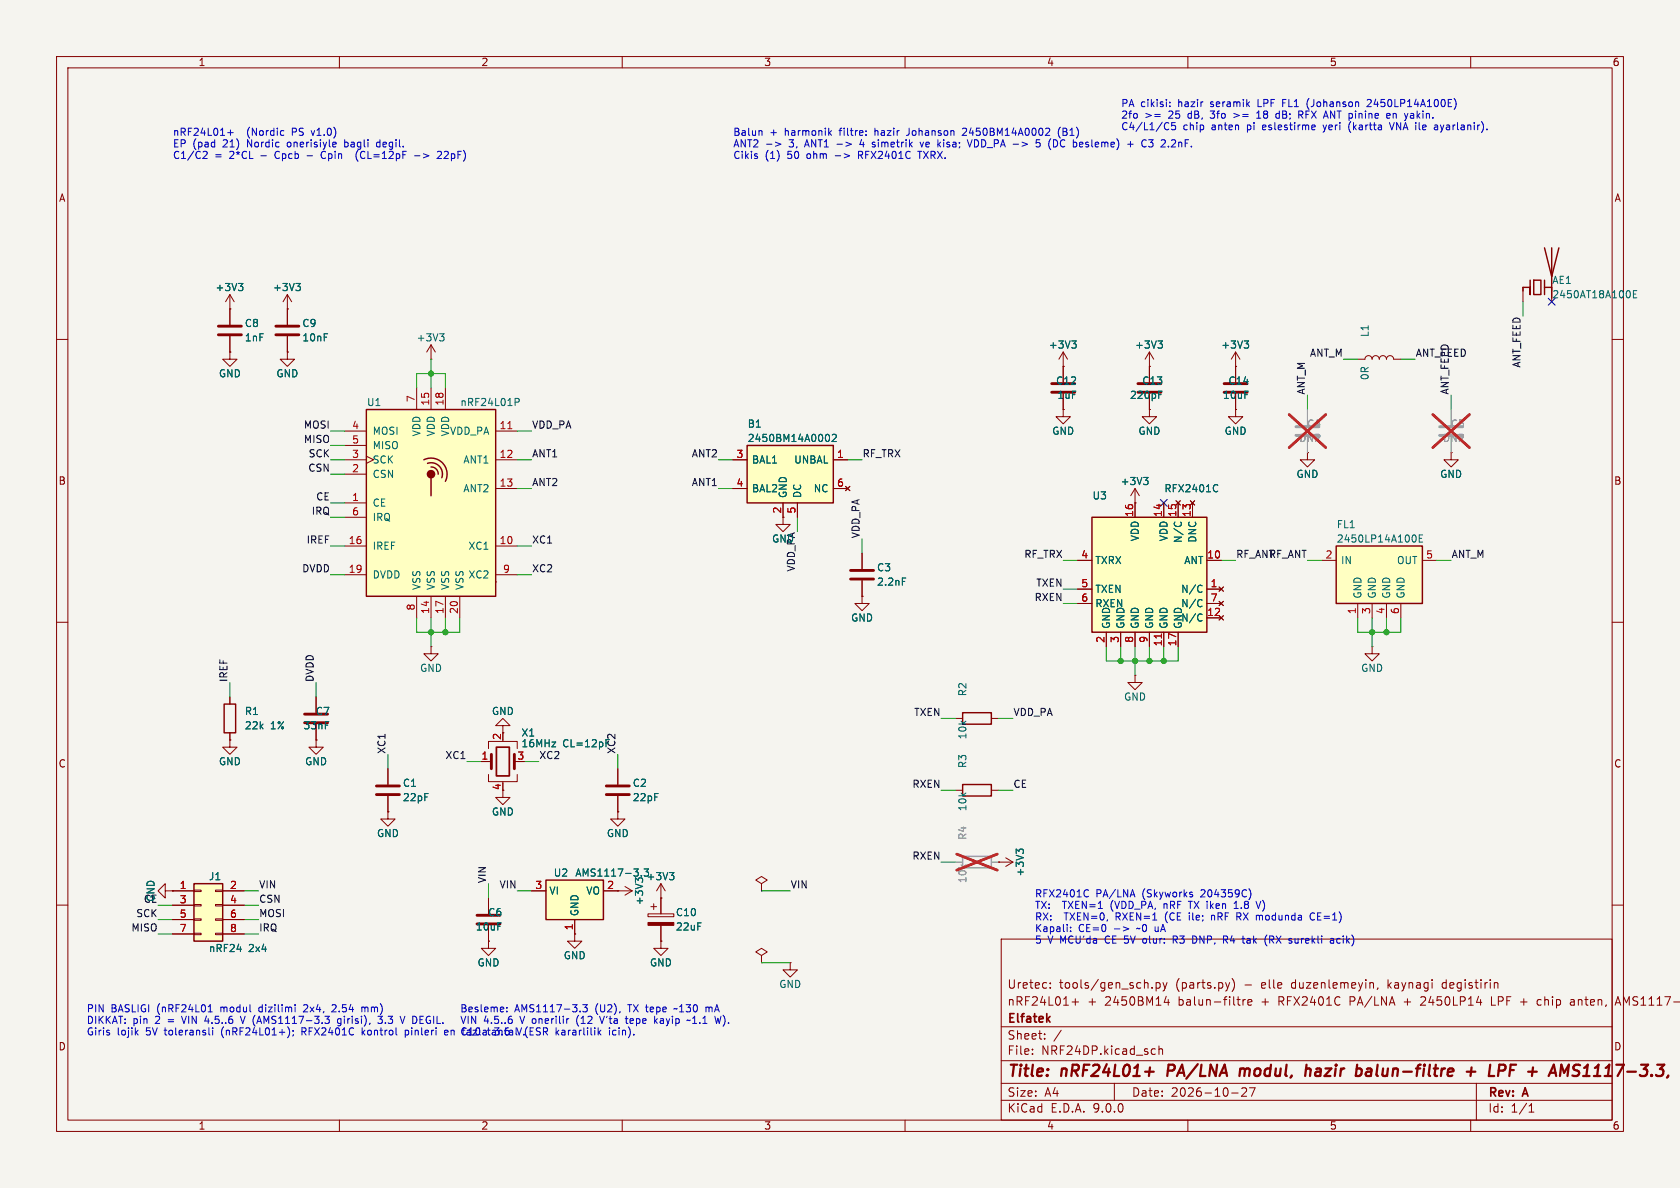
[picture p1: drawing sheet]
<svg xmlns="http://www.w3.org/2000/svg" width="297mm" height="210mm" viewBox="0 0 297 210" stroke-linecap="round" stroke-linejoin="round" font-family="sans-serif">
<path d="M0 0h297v210h-297z" fill="#f5f4ef" stroke="#f5f4ef" stroke-width=".18"/>
<g fill="none" stroke="#840000" stroke-width=".18">
<path d="M10 10h277v190h-277zM12 12h273v186h-273zM60 10v2M110 10v2M160 10v2M210 10v2M260 10v2M10 60h2M285 60h2M10 110h2M285 110h2M40.6 130.8v1.3h1.3l-1.3 1.3-1.2-1.3h1.2"/>
<path d="M40.6 130.8h.1M55.9 123.2v2.8M55.9 128v2.8M88.9 128.3h1.3l-1.3-1.3-1.3 1.3h1.3v1.2M109.2 135.9v2.8M109.2 143.5v1.3h1.3l-1.3 1.3-1.3-1.3h1.3M109.2 143.5h.1M109.2 140.7v2.8M10 160h2M177 166h108v32h-108zM185.7 174.6v.1M185.7 173.8v.1"/>
<path d="M189.5 177.1h1.2M190.1 176.6v1.1M203.7 174.6v.1M204.4 173.7v1.5M204.4 173.8l.4-.1 .3 .3v.4l-.1 .2h-.6M205.6 173.7l.4 1M206 174.7l-.2 .4-.2 .1M206.2 176.1l-.4 1.1h.9M206.3 173.7l-.3 1M206.5 176.7v1M217.4 173.7l-.4 1M217.8 173a1.72 1.72 0 0 1 0 2.3"/>
<path d="M218.7 176.7h.5M218.9 176.2v1.3l.3 .2M219.7 176.7v1M220.2 176.7l-.3 .1-.2 .2M220.6 177.2l.7-.1-.1-.3-.4-.1-.2 .2 .1 .7h.5M242.6 173.7l.2 .2v.8M243.6 174.6l-.1 .3M251.4 176.2l-.2 .1M252 176.8l-.9 .9h.9M255 173.8v.8M263.7 176.2v1.5h.7M264.6 173.7l.2 .2v.8"/>
<path d="M268.8 177.1h1.2M271.7 177.4l.3 .3 .5-.1M272.5 176.8l-.5-.1-.3 .3M277.7 176.8h.5l.1 .9M278.3 177.1h-.5a.29 .29 0 0 0-.2 .3 .29 .29 0 0 0 .2 .3l.5-.1M285 160h2M285.5 177.7l.5-1.5 .5 1.5M285.7 177.3h.7M60 198v2M110 198v2M160 198v2M177 194.5h108"/>
<path d="M177 191.5h108M177 187.5h108M177 181.5h108M182.5 186.3v.1M182.5 185.5v.1M184.7 183.6v.1M184.7 182.8v.1M187.6 182.1l-1.3 2M197 191.5v3M203.8 185.4l.4 .1M204.2 186.3l-.4 .1M204.9 185.5l.2-.1 .4 .1v.9"/>
<path d="M204.9 184.9v1.5M210 198v2M217.7 193.2h1.2M219.5 192.4l.6-.1 .2 .1 .1 .3-.9 1.1h.9M221.9 192.3l-.7 1.5M260 198v2M261 191.5v6.5M270.3 196.6h.9M270.3 195.5l.4-.4v1.5"/>
</g>
<g fill="none" stroke="#840000" stroke-width=".4">
<path d="M202.4 189.4h1.6M206.6 188.2l-.3 2M219.3 188.9l-.2 1.3M220 189a.57 .57 0 0 0-.7 .1M220.1 189.2l-.1 1M230.9 189.1a.49 .49 0 0 1 .8 .1l-.1 1M231 188.2l-.3 2M242.2 188.9l-.6 .1M242.3 189.4h-.5a.4 .4 0 0 0-.4 .4 .4 .4 0 0 0 .3 .4h.5M259.3 189.4h1.5M260.2 188.7l-.2 1.5M263.5 188.2l-.3 2"/>
<path d="M265.9 189.2a.52 .52 0 0 0 .3-.5 .52 .52 0 0 0-.4-.5h-.7l-.3 2M267 189.2h.6M268 188.2h-.9l-.3 2M273.8 190.2l.9-2 .4 2M274 189.6h1M275.8 190.2l.2-2 .5 1.4 .9-1.4-.3 2M278.3 189.1l.5 .2a.49 .49 0 0 1 .4 .5 .49 .49 0 0 1-.5 .4h-.4M279.3 188.3a.85 .85 0 0 0-1 .1l-.1 .2"/>
</g>
<path d="M185.6 179.7l-.5 .6M185.2 180.1l.4 .6" fill="none" stroke="#840000" stroke-width=".3"/>
<path d="M53.8 127.8h4.1M53.8 126.2h4.1M107.2 138.9h4.1M107.2 140.5h4.1" fill="none" stroke="#840000" stroke-width=".51"/>
<path d="M64.8 72.4h22.8v33h-22.8z" fill="#ffffc2"/>
<path d="M64.8 72.4h22.8v33h-22.8zM74.9 81.3a2.84 2.84 0 0 1 3.3 .5 2.84 2.84 0 0 1 .5 3.3M75.6 81.9a1.99 1.99 0 0 1 2 .5 1.99 1.99 0 0 1 .5 2.1M76.2 82.6a1.23 1.23 0 0 1 1.3 1.2M76.2 84.5v3.1M39.6 124.5h2.1v5h-2.1z" fill="none" stroke="#840000" stroke-width=".25"/>
<circle cx="76.2" cy="83.8" r=".63" fill="#840000" stroke="#840000" stroke-width=".25"/>
<g fill="none" stroke="#840000" stroke-width=".18">
<path d="M40.6 54.6h.1M40.6 52.1v5.3M40.6 59.4v2.8M40.6 52.1l-.7 1.2M40.6 52.1l.8 1.2M50.8 54.6h.1M50.8 52.1v5.3M50.8 59.4v2.8M50.8 52.1l-.8 1.2M50.8 52.1l.8 1.2M40.6 62.2v1.3h1.3l-1.3 1.3-1.2-1.3h1.2M40.6 62.2h.1"/>
<path d="M50.8 62.2v1.3h1.3l-1.3 1.3-1.3-1.3h1.3M50.8 62.2h.1M61 76.2h3.8M61 78.7h3.8M73.7 68.6v3.8M76.2 63.5h.1M76.2 61v2.5M76.2 68.6v3.8M76.2 61l-.8 1.2M76.2 61l.8 1.2M78.7 68.6v3.8M87.6 76.2h3.8"/>
<path d="M61 81.3h3.8M61 83.8h3.8M61 88.9h3.8M61 91.4h3.8M61 96.5h3.8M64.8 80.6l1.2 .7-1.2 .6M87.6 81.3h3.8M87.6 96.5h3.8M87.6 86.4h3.8M61 101.6h3.8M73.7 105.4v3.8M76.2 114.3v1.3h1.3l-1.3 1.2-1.3-1.2h1.3"/>
<path d="M76.2 114.3h.1M76.2 105.4v3.8M78.7 105.4v3.8M81.3 105.4v3.8M87.6 102.9h.1M87.6 101.6h3.8M40.6 123.2v1.3M40.6 129.5v1.3M55.9 130.8v1.3h1.2l-1.2 1.3-1.3-1.3h1.3M55.9 130.8h.1M68.6 135.9v2.8M88.9 139.7v1.3h1.3l-1.3 1.2-1.3-1.2h1.3"/>
<path d="M29.2 157.5v-1.3l-1.3 1.3 1.3 1.3v-1.3h1.3M30.5 157.5h.1M68.6 143.5v1.3h1.2l-1.2 1.3-1.3-1.3h1.3M68.6 143.5h.1M68.6 140.7v2.8M86.4 158.8v2.7M134.6 156.2l1-.6-1-.7-1 .7 1 .6v1.3M134.6 157.5h.1M86.4 166.4v1.2h1.2l-1.2 1.3-1.3-1.3h1.3M86.4 166.4h.1M86.4 163.6v2.8M134.6 168.9l1-.6-1-.7-1 .7 1 .6v1.3"/>
<path d="M134.6 170.2h.1M139.7 170.2v1.3h1.3l-1.3 1.2-1.3-1.2h1.3M139.7 170.2h.1"/>
</g>
<path d="M89.8 75.8h.7" fill="none" stroke="#a90000" stroke-width=".18"/>
<path d="M42.2 50.1h.7l-.4 .5M42.7 50.6l.2 .2v.3l-.2 .3M52.3 50.1h.8l-.4 .5M52.9 50.6l.2 .2v.3l-.2 .3M77.7 59h.8l-.4 .5M78.3 59.5l.2 .2v.3l-.2 .3M91.1 70.4h.5l.2 .3-.1 .3-.6 .1" fill="none" stroke="#006464" stroke-width=".18"/>
<path d="M38.6 57.7h4.1M38.6 59.2h4.1M48.8 57.7h4M48.8 59.2h4M66.5 138.9h4.1M66.5 140.5h4.1M84.3 163.3h4.1M84.3 161.8h4.1" fill="none" stroke="#840000" stroke-width=".51"/>
<path d="M34.3 156.2h5.1v10.2h-5.1z" fill="#ffffc2"/>
<path d="M34.3 156.2h5.1v10.2h-5.1z" fill="none" stroke="#840000" stroke-width=".25"/>
<g fill="none" stroke="#840000" stroke-width=".18">
<path d="M85.1 134.6h1.8M86.4 132.3v-1.2h5v1.2M86.4 136.9v1.3h5v-1.3M88.9 138.2v.2M30.5 157.5h3.8M34.3 157.4h1.3v.2h-1.3zM34.3 159.9h1.3v.2h-1.3zM38.1 157.4h1.3v.2h-1.3zM38.1 159.9h1.3v.2h-1.3zM39.4 157.5h3.8M115.6 159.8v1M116.8 158.8v2.7"/>
<path d="M30.5 160h3.8M30.5 162.6h3.8M30.5 165.1h3.8M34.3 162.4h1.3v.3h-1.3zM34.3 165h1.3v.2h-1.3zM38.1 162.4h1.3v.3h-1.3zM38.1 165h1.3v.2h-1.3zM39.4 160h3.8M39.4 162.6h3.8M39.4 165.1h3.8M101.6 165.1v1.3h1.3l-1.3 1.2-1.3-1.2h1.3M101.6 165.1h.1"/>
<path d="M114.6 161.5h4.5v.6h-4.5zM115.1 160.3h1M116.8 163.6v2.8"/>
</g>
<path d="M86.9 133.4v2.5M90.9 133.4v2.5" fill="none" stroke="#840000" stroke-width=".51"/>
<path d="M87.8 132.1h2.2v5.1h-2.2z" fill="none" stroke="#840000" stroke-width=".3"/>
<path d="M114.6 163.1h4.5v.5h-4.5z" fill="#840000" stroke="#840000" stroke-width=".18"/>
<path d="M96.5 155.6h10.2v7h-10.2z" fill="#ffffc2"/>
<path d="M96.5 155.6h10.2v7h-10.2z" fill="none" stroke="#840000" stroke-width=".25"/>
<path d="M94 157.5h2.5M106.7 157.5h5.1M109.2 157.5h.1M110.5 156.7l1.3 .8M111.8 157.5l-1.3 .7M116.8 158.8h.1M116.8 156.2l-.7 1.3M116.8 156.2l.8 1.3M116.8 156.2v2.6M101.6 162.6v2.5M116.8 166.4v1.2h1.3l-1.3 1.3-1.2-1.3h1.2M116.8 166.4h.1" fill="none" stroke="#840000" stroke-width=".18"/>
<path d="M112.3 155.2v.8M112.9 155.2h.5l.2 .2M113.4 154.8v.1M113.9 153.6h.8l-.5 .5M118.4 154.2h.7l-.4 .5M118.9 154.7l.2 .3v.3l-.2 .2" fill="none" stroke="#006464" stroke-width=".18"/>
<path d="M132.1 78.7h15.2v10.2h-15.2z" fill="#ffffc2"/>
<path d="M132.1 78.7h15.2v10.2h-15.2z" fill="none" stroke="#840000" stroke-width=".25"/>
<g fill="none" stroke="#840000" stroke-width=".18">
<path d="M188 64.8h.1M188 72.4v1.3h1.2l-1.2 1.2-1.3-1.2h1.3M188 72.4h.1M188 62.2l-.8 1.3M188 62.2l.7 1.3M188 62.2v5.4M188 69.6v2.8M203.2 64.8h.1M203.2 72.4v1.3h1.3l-1.3 1.2-1.3-1.2h1.3M203.2 72.4h.1M203.2 62.2l-.8 1.3M203.2 62.2l.8 1.3"/>
<path d="M203.2 62.2v5.4M203.2 69.6v2.8M129.5 81.3h2.6M129.5 86.4h2.6M138.4 88.9v3.8h1.3l-1.3 1.3-1.2-1.3h1.2M141 88.9v2.5M147.3 81.3h2.6M147.3 86.4h2.6M149.5 86l.7 .7M150.2 86l-.7 .7M152.4 97.8v2.8M200.7 88.9h.1"/>
<path d="M200.7 86.4l-.8 1.2M200.7 86.4l.7 1.2M200.7 86.4v2.5M152.4 105.4v1.3h1.3l-1.3 1.3-1.3-1.3h1.3M152.4 105.4h.1M152.4 102.6v2.8"/>
</g>
<path d="M146.2 76.8a.68 .68 0 0 1 .5 .6 .68 .68 0 0 1-.5 .6M147.1 76.9l.5-.1 .3 .3-.8 .9h.8M189.5 60.3h.8l-.5 .5M190 60.8l.3 .2v.3l-.3 .2M204.7 60.3h.8l-.4 .5M204.8 69.8h.5M204.8 69.2h.6M205.3 60.8l.2 .2v.3l-.2 .2M202.2 84.4h.8l-.5 .5M202.7 84.9l.3 .2v.3l-.3 .3M159.5 102.2h.6" fill="none" stroke="#006464" stroke-width=".18"/>
<path d="M185.9 69.3h4.1M185.9 67.8h4.1M201.2 69.3h4M201.2 67.8h4M150.4 100.8h4M150.4 102.4h4" fill="none" stroke="#840000" stroke-width=".51"/>
<path d="M193 91.4h20.4v20.4h-20.4z" fill="#ffffc2"/>
<path d="M270.5 49.5v2.6v-1.3h-1.3v.6M271.1 49.5h1.3v2.6h-1.3zM273 43.8l1.3 5.1 1.3-5.1M273 50.8h1.3M273 49.5v2.6M274.3 43.8v8.9M193 91.4h20.4v20.4h-20.4zM170.2 126h5.1v2h-5.1zM170.2 138.7h5.1v2h-5.1z" fill="none" stroke="#840000" stroke-width=".25"/>
<g fill="none" stroke="#840000" stroke-width=".18">
<path d="M269.2 50.8v2.5M274.3 50.8v2.5M218.4 64.8h.1M218.4 72.4v1.3h1.3l-1.3 1.2-1.2-1.2h1.2M218.4 72.4h.1M218.4 62.2v5.4M218.4 69.6v2.8M218.4 62.2l-.7 1.3M218.4 62.2l.8 1.3M240 63.5h1.3a.64 .64 0 0 1 .6-.6 .64 .64 0 0 1 .7 .6 .64 .64 0 0 1 .6-.6 .64 .64 0 0 1 .6 .6 .64 .64 0 0 1 .7-.6 .64 .64 0 0 1 .6 .6 .64 .64 0 0 1 .6-.6 .64 .64 0 0 1 .7 .6h1.2M190.5 99.1h2.5M200.7 88.9v2.5"/>
<path d="M205.7 88.9v2.5M207.9 88.5l.8 .8M208.3 88.9v2.5M208.7 88.5l-.8 .8M210.4 88.5l.8 .8M210.8 88.9v2.5M211.2 88.5l-.8 .8M213.4 99.1h2.5M231.1 80v1.3h1.3l-1.3 1.3-1.2-1.3h1.2M231.1 80h.1M256.5 80v1.3h1.3l-1.3 1.3-1.2-1.3h1.2M256.5 80h.1"/>
<path d="M190.5 104.1h2.5M190.5 106.7h2.5M195.6 111.8v2.5M198.1 111.8v2.5M200.7 119.4v1.3h1.2l-1.2 1.2-1.3-1.2h1.3M200.7 119.4h.1M200.7 111.8v2.5M203.2 111.8v2.5M205.7 111.8v2.5M208.3 111.8v2.5M213.4 104.1h2.5M213.4 106.7h2.5"/>
<path d="M213.4 109.2h2.5M215.5 103.8l.8 .7M215.5 106.3l.8 .8M215.5 108.8l.8 .8M216.3 103.8l-.8 .7M216.3 106.3l-.8 .8M216.3 108.8l-.8 .8M242.6 114.3v1.3h1.2l-1.2 1.2-1.3-1.2h1.3M242.6 114.3h.1M168.9 127h1.3M168.9 139.7h1.3M175.3 127h1.2"/>
<path d="M175.3 139.7h1.2M176.5 152.4h.1M176.5 152.4h2.6M177.8 151.6l1.3 .8M179.1 152.4l-1.3 .8"/>
</g>
<path d="M205.3 112.1v.7" fill="none" stroke="#a90000" stroke-width=".18"/>
<g fill="none" stroke="#006464" stroke-width=".18">
<path d="M288.8 52h.4M289.4 51.4h-.6v1.2h.6M220 60.3h.7l-.4 .5M220.5 60.8l.2 .2v.3l-.2 .2M207.7 92.3l-.1 .2M208.7 92.3l.2 .2M215 85.7l.3 .1M215.3 86.8l-.3 .1M212.3 103.4l.2 .2M212.3 106l.2 .1M212.3 108.5l.2 .2M212.5 104.6l-.2 .1"/>
<path d="M212.5 107.1l-.2 .2M212.5 109.7l-.2 .1M180.1 150.5l-.5-.4v.8M180.1 150.3l.3-.2h.3l.2 .2"/>
</g>
<path d="M170.2 151.4h5.1v2h-5.1z" fill="none" stroke="#9c9b98" stroke-width=".25"/>
<path d="M231.1 72.4v2.8M231.1 77.2v2.8M256.5 72.4v2.8M256.5 77.2v2.8M168.9 152.4h1.3M175.3 152.4h1.2" fill="none" stroke="#9c9b98" stroke-width=".18"/>
<path d="M227.9 73.3l6.5 5.8M234.4 73.3l-6.5 5.8M253.3 73.3l6.5 5.8M259.8 73.3l-6.5 5.8M169.1 151l7.2 2.8M176.3 151l-7.2 2.8" fill="none" stroke="#e12e31" stroke-width=".46"/>
<path d="M216.4 69.3h4.1M216.4 67.8h4.1" fill="none" stroke="#840000" stroke-width=".51"/>
<path d="M229.1 77h4.1M229.1 75.4h4.1M254.5 77h4.1M254.5 75.4h4.1" fill="none" stroke="#9c9b98" stroke-width=".51"/>
<path d="M236.2 96.5h15.3v10.2h-15.3z" fill="#ffffc2"/>
<path d="M236.2 96.5h15.3v10.2h-15.3z" fill="none" stroke="#840000" stroke-width=".25"/>
<g fill="none" stroke="#840000" stroke-width=".18">
<path d="M40.6 54.6h.1M40.6 54.6v2.8M40.6 59.4v2.8M50.8 54.6h.1M50.8 54.6v2.8M50.8 59.4v2.8M40.6 62.2h.1M50.8 62.2h.1M188 64.8h.1M188 72.4h.1M188 64.8v2.8M188 69.6v2.8"/>
<path d="M203.2 64.8h.1M203.2 72.4h.1M203.2 64.8v2.8M203.2 69.6v2.8M218.4 64.8h.1M218.4 72.4h.1M218.4 64.8v2.8M218.4 69.6v2.8M129.5 81.3h2.6M129.5 86.4h2.6M138.4 88.9v2.5M141 88.9v2.5"/>
<path d="M147.3 81.3h2.6M147.3 86.4h2.6M149.5 86l.7 .7M150.2 86l-.7 .7M152.4 97.8v2.8M190.5 99.1h2.5M200.7 88.9h.1M200.7 88.9v2.5M205.7 88.9v2.5M207.9 88.5l.8 .8M208.3 88.9v2.5M208.7 88.5l-.8 .8"/>
<path d="M210.4 88.5l.8 .8M210.8 88.9v2.5M211.2 88.5l-.8 .8M213.4 99.1h2.5M231.1 80h.1M233.7 99.1h2.5M251.5 99.1h2.5M256.5 80h.1M152.4 105.4h.1M152.4 102.6v2.8M190.5 104.1h2.5M190.5 106.7h2.5"/>
<path d="M195.6 111.8v2.5M198.1 111.8v2.5M200.7 111.8v2.5M203.2 111.8v2.5M205.7 111.8v2.5M208.3 111.8v2.5M213.4 104.1h2.5M213.4 106.7h2.5M213.4 109.2h2.5M215.5 103.8l.8 .7M215.5 106.3l.8 .8M215.5 108.8l.8 .8"/>
<path d="M216.3 103.8l-.8 .7M216.3 106.3l-.8 .8M216.3 108.8l-.8 .8M240 106.7v2.5M242.6 106.7v2.5M245.1 106.7v2.5M247.6 106.7v2.5M40.6 130.8h.1M40.6 123.2v1.3M40.6 129.5v1.3M55.9 130.8h.1M55.9 123.2v2.8"/>
<path d="M55.9 128v2.8M68.6 135.9v2.8M85.1 134.6h1.3M109.2 135.9v2.8M30.5 157.5h.1M30.5 157.5h3.8M39.4 157.5h3.8M68.6 143.5h.1M68.6 140.7v2.8M86.4 158.8v2.7M94 157.5h2.5M106.7 157.5h2.5"/>
<path d="M109.2 143.5h.1M109.2 157.5h.1M109.2 140.7v2.8M116.8 158.8h.1M116.8 158.8v2.7M176.5 152.4h.1M30.5 160h3.8M30.5 162.6h3.8M30.5 165.1h3.8M39.4 160h3.8M39.4 162.6h3.8M39.4 165.1h3.8"/>
<path d="M86.4 166.4h.1M86.4 163.6v2.8M101.6 165.1h.1M101.6 162.6v2.5M116.8 166.4h.1M116.8 163.6v2.8"/>
</g>
<g fill="none" stroke="#006464" stroke-width=".18">
<path d="M42.2 50.1h.7l-.4 .5M42.7 50.6l.2 .2v.3l-.2 .3M52.3 50.1h.8l-.4 .5M52.9 50.6l.2 .2v.3l-.2 .3M146.2 76.8a.68 .68 0 0 1 .5 .6 .68 .68 0 0 1-.5 .6M147.1 76.9l.5-.1 .3 .3-.8 .9h.8M189.5 60.3h.8l-.5 .5M190 60.8l.3 .2v.3l-.3 .2M204.7 60.3h.8l-.4 .5M204.8 69.8h.5M204.8 69.2h.6M205.3 60.8l.2 .2v.3l-.2 .2"/>
<path d="M220 60.3h.7l-.4 .5M220.5 60.8l.2 .2v.3l-.2 .2M202.2 84.4h.8l-.5 .5M202.7 84.9l.3 .2v.3l-.3 .3M207.7 92.3l-.1 .2M208.7 92.3l.2 .2M215 85.7l.3 .1M215.3 86.8l-.3 .1M250.1 94.6a.79 .79 0 0 1 0 1.2M250.9 95.2h.4M251.5 94.6h-.6v1.2h.6M159.5 102.2h.6"/>
<path d="M212.3 103.4l.2 .2M212.3 106l.2 .1M212.3 108.5l.2 .2M212.5 104.6l-.2 .1M212.5 107.1l-.2 .2M212.5 109.7l-.2 .1M112.3 155.2v.8M112.9 155.2h.5l.2 .2M113.4 154.8v.1M113.9 153.6h.8l-.5 .5M118.4 154.2h.7l-.4 .5M118.9 154.7l.2 .3v.3l-.2 .2"/>
<path d="M180.1 150.5l-.5-.4v.8M180.1 150.3l.3-.2h.3l.2 .2"/>
</g>
<g fill="none" stroke="#009600" stroke-width=".18">
<path d="M269.2 53.3v2.6M58.4 78.7h2.6M58.4 76.2h2.6M73.7 68.6v-2.6h5v2.6M76.2 63.5v5.1M91.4 76.2h2.6M231.1 69.9v2.5M237.5 63.5h2.5M247.6 63.5h2.6M256.5 69.9v2.5M58.4 96.5h2.6M58.4 81.3h2.6"/>
<path d="M58.4 83.8h2.6M58.4 88.9h2.6M58.4 91.4h2.6M91.4 86.4h2.6M91.4 96.5h2.6M91.4 81.3h2.6M127 86.4h2.5M127 81.3h2.5M141 91.4v2.6M149.9 81.3h2.5M152.4 95.3v2.5M188 99.1h2.5"/>
<path d="M215.9 99.1h2.5M231.1 99.1h2.6M254 99.1h2.5M58.4 101.6h2.6M73.7 109.2v2.6h7.6v-2.6M76.2 109.2v5.1M78.7 109.2v2.6M91.4 101.6h2.6M188 104.1h2.5M188 106.7h2.5M195.6 114.3v2.5h12.7v-2.5M198.1 114.3v2.5"/>
<path d="M200.7 114.3v5.1M203.2 114.3v2.5M205.7 114.3v2.5M240 109.2v2.6h7.6v-2.6M242.6 109.2v5.1M245.1 109.2v2.6M40.6 120.7v2.5M55.9 120.7v2.5M68.6 133.4v2.5M82.5 134.6h2.6M92.7 134.6h2.5M109.2 133.4v2.5"/>
<path d="M166.4 127h2.5M166.4 139.7h2.5M176.5 127h2.6M176.5 139.7h2.6M43.2 157.5h2.5M86.4 156.2v2.6M91.4 157.5h2.6M134.6 157.5h5.1M166.4 152.4h2.5M27.9 160h2.6M27.9 162.6h2.6M27.9 165.1h2.6"/>
<path d="M43.2 160h2.5M43.2 162.6h2.5M43.2 165.1h2.5M134.6 170.2h5.1"/>
</g>
<path d="M273.7 52.7l1.2 1.2M274.9 52.7l-1.2 1.2M205.1 88.3l1.2 1.2M206.3 88.3l-1.2 1.2" fill="none" stroke="#000084" stroke-width=".18"/>
<g fill="none" stroke="#0000c2" stroke-width=".18">
<path d="M206.8 18.7v.2M206.8 18.1v.1M222.4 19.8l-.2 .2M222.5 19.6v1.3M226.8 18.2h.4M227.4 17.6h-.6v1.3M230.3 19.9l-.1 .3-.6 .1M231.4 17.4a1.46 1.46 0 0 0 0 1.9M242.3 17.6h-.4l-.2 .1M242.4 18.1l-.8 .8h.8M257.1 17.5a1.49 1.49 0 0 1 0 1.8M36.6 27.3l-.8 .7h.8"/>
<path d="M40.3 23.4h.9M40.7 23v.9M50.1 23.1h.1M50.2 23.9h-.1M54.3 27.5h1M56.8 27.3l.1 .5 .3 .2M59.4 25.9l-.2 .1M59.4 25.3v.1l-.6 .2M60.9 24.7v1.3M60.9 25.9l.2 .1M61.1 25.1l-.2 .1M63 27.1v.9l.3 .5"/>
<path d="M67 25.1l-.3 .1-.1 .2v.5l.4 .1M73.3 27.5h.9M77.3 26.9l.5-.1 .3 .3-.8 .9h.8M133.9 27.7v.3M134.5 23.1l.2 .2v.6M137.1 25.1l.9 .4-.9 .4M146.6 23.4l.4 .5M147 23.1l-.5 .5M151.8 27.4h.5M152.3 26.8h-.5v1.2M152.3 24.6l-.3 1h.8M153.1 23.8v.1"/>
<path d="M153.1 23.1v.2M154.2 25.9l.4 .1M154.2 25.4l.4 .2M154.6 25.1l-.4 .2M160.5 23.9h-.3M162.2 26.8h.8M162.6 26.8v1.2M162.7 25.1l.3 .9 .3-.9M165.8 24.7v1.3M165.9 25.5l.4 .5M166.3 25.1l-.5 .5M170.6 22.7l-.4 .1"/>
<path d="M170.8 23.2l-.7 .7h.8M171 24.7l.4 1.3 .5-1.3M183.2 24.7v.6l.1-.1 .5 .1 .1 .4-.3 .3-.4-.1M185 22.7h.5l.1 .3-.8 .9h.8M185.8 24.5l-.1 .1M186.5 24.7l.4 .2 .1 .4M187 25.4l-.1 .4-.4 .2M187.5 22.5a1.46 1.46 0 0 0 0 1.9M191.4 25.9l-.4 .1M191.4 25.3v.1l-.6 .2M199.4 25.5h.9M199.9 25v1"/>
<path d="M202.6 24.8l-.3-.1-.3 .2M203.1 24.7h.7l-.4 .5 .4 .1v.4l-.2 .3h-.4M204.1 20.2h1M204.1 20.6h1M206.3 21.7h-.2M206.6 22.8l-.2 .1h-.3M207.2 21.7l-.1 .6 .2-.1h.4l.1 .5-.2 .2-.5-.1M207.3 24.7l.4 .1M207.8 25.3l-.8 .7h.8M218.1 20.1l1 .3-1 .4M222.2 20.9h.7M225.6 20.7l.2 .2 .4-.1"/>
<path d="M226.2 20.1h-.4l-.2 .2M229.9 20.3l.4 .6M232.4 22.9h-.3M232.5 22.3v.1l-.6 .1M233.9 22.1l.3 .8M234.1 23.2l-.2 .2M238.5 22v.9l.3 .5M245.6 21.7l.5 1.2 .4-1.2M245.7 20.8l-.4 .1M245.8 20.2v.2l-.7 .1M246.3 20.1v.8M249.9 20.8l-.4 .1"/>
<path d="M249.9 20.4h-.4M254.2 22.9h-.5M254.2 22.3v.6M254.2 22.4l-.5 .1M192.2 157.3l.2 .1M192.4 158.4l-.2 .2M200.2 157.3l.4 1.3M210.1 159.3h.7M210.7 158.1l.2 .2-.2 .3M210.7 157.7l.1 .1M218.5 159.3v1.3M220.8 157.2a1.49 1.49 0 0 1 0 1.8"/>
<path d="M222 159.3l.5 1.3 .4-1.3M32.1 179.6l.4 1.3M36.5 179.6l-.3 .9h.8M36.8 178.9h.7M36.9 177.9l.3-.3v1.3M42.5 179.6l.4 1.3M52.2 177.6v.1M52.2 178v.9M53.9 177.6l-.2 .1M54.3 178.1l-.7 .8h.8M57.4 179.6h.8l-.4 .5M59.2 177.6l-.5 .1"/>
<path d="M59.4 178.1l-.8 .8h.8M64 178.1l.3-.1 .2 .2M64 178v.9M71.6 179.6l-.4 1.3M89.6 178.8v.1M89.6 178.1v.1M102.5 178.8v.1M103 177.6h.8l-.4 .5 .4 .1v.6l-.2 .1-.6-.1M106 179.6l.4 1.3M110.7 179.6v1.1l.3 .2M115.7 179.6v1.3M119.1 178.4l.2-.1 .2 .1"/>
<path d="M124.8 178v.9M125.2 178l-.4 .1M126.4 179.6l.3 1.3 .2-.9 .3 .9 .3-1.3M189.3 164.6v.1M189.3 163.9v.1M198.6 163.8l1 .4-1 .4M202.2 165.9l-.2 .2 .2 .6M207.4 166.1h.5M207.7 166.1l.4 .6M207.9 165.5h-.5v1.2M210.3 161.4v.1M210.3 161.8v.8"/>
<path d="M210.9 165.5l.6 .1M211.5 166.5l-.6 .2M214.2 161.8v.8M214.5 161.8l-.3 .1M216.3 165.5h.5l.2 .2-.1 .4h-.6M216.6 166.1l.4 .6M218.2 160.6h.7M218.7 161.4h.4M219 162l.4 .6M219.3 162h-.6M220.6 165.9h-.1M220.6 166.2l-.2 .2 .2 .3"/>
<path d="M224.5 166.1h.5M225 165.5h-.5v1.2M228.9 165.9v.6l.4 .2M232.4 161.5a.6 .6 0 0 0-.8 .4 .6 .6 0 0 0 .5 .7l.3-.1M235.4 165.9h.2l.2 .2v.6M235.8 166.7h-.4M235.8 166.2h-.4M236.8 165.9h-.4l-.1 .2 .1 .5 .4 .1M24 182.5l.4 .5M24.4 182.1l-.5 .5M36.9 182.8l.2 .2M37.6 182.1v.9"/>
<path d="M51.1 182.1l.1 .5-.3 .8M51.9 182.9l-.2 .2M53.4 181.7v1.3M53.4 182.4h.5M58 180.1l.2 .3v.3l-.2 .2h-.4M60.3 180.1h-.4l-.2 .2 .1 .6h.5M60.3 180.1v1l-.3 .2h-.3M64 181.7v1.3M64.1 182.5l.4 .5M64.5 182.1l-.5 .5M67.5 180.3l.1 .4-.1 .2h-.5l-.2-.1M71.6 182.1v1.3"/>
<path d="M71.6 182.2l.4-.1 .2 .1M72.2 182.8l-.2 .2-.4-.1M78.6 182.5l.6-.1-.1-.2-.3-.1-.2 .2 .1 .6h.4M90.5 180.2l.1 .2-.1 .5M100.6 180.1l-.4 .1M105.8 181.7v1.3M105.9 182.5l.3 .5M106.2 182.1l-.4 .5M110.5 180.1h.5M115.9 180.4l.3 .5M116.2 180.1l-.5 .5M122 180.3l-.6 .1"/>
</g>
<path d="M205.3 112.1v.7" fill="none" stroke="#a90000" stroke-width=".18"/>
<path d="M231.1 72.4v2.8M231.1 77.2v2.8M256.5 72.4v2.8M256.5 77.2v2.8M168.9 152.4h1.3M175.3 152.4h1.2" fill="none" stroke="#9c9b98" stroke-width=".18"/>
<path d="M227.9 73.3l6.5 5.8M234.4 73.3l-6.5 5.8M253.3 73.3l6.5 5.8M259.8 73.3l-6.5 5.8M169.1 151l7.2 2.8M176.3 151l-7.2 2.8" fill="none" stroke="#e12e31" stroke-width=".46"/>
<g fill="#009600" stroke="#009600" stroke-width=".18">
<circle cx="76.2" cy="66" r=".46"/>
<circle cx="76.2" cy="111.8" r=".46"/>
<circle cx="78.7" cy="111.8" r=".46"/>
<circle cx="205.7" cy="116.8" r=".46"/>
<circle cx="198.1" cy="116.8" r=".46"/>
<circle cx="203.2" cy="116.8" r=".46"/>
<circle cx="200.7" cy="116.8" r=".46"/>
<circle cx="245.1" cy="111.8" r=".46"/>
<circle cx="242.6" cy="111.8" r=".46"/>
</g>
<g font-size="2.8" fill="#840000">
<text x="178" y="190.9">Title:</text>
<text x="187.7" y="190.9">nRF24L01+</text>
<text x="207.2" y="190.9">PA/LNA</text>
<text x="220.8" y="190.9">modul,</text>
<text x="233.2" y="190.9">hazir</text>
<text x="243" y="190.9">balun-filtre</text>
<text x="263.3" y="190.9">+</text>
<text x="268.1" y="190.9">LPF</text>
<text x="275.7" y="190.9">+</text>
<text x="280.5" y="190.9">AMS1117-3.3,</text>
</g>
<g font-size="2.1" fill="#840000">
<text x="178" y="178">nRF24L01+</text>
<text x="178" y="175">Uretec:</text>
<text x="187.2" y="175">tools/gen_sch.py</text>
<text x="192.2" y="178">+</text>
<text x="195.4" y="178">2450BM14</text>
<text x="207.9" y="175">(parts.py)</text>
<text x="208.5" y="178">balun-filtre</text>
<text x="220.1" y="175">-</text>
<text x="223.3" y="175">elle</text>
<text x="223.3" y="178">+</text>
<text x="226.4" y="178">RFX2401C</text>
<text x="228.7" y="175">duzenlemeyin,</text>
<text x="239.2" y="178">PA/LNA</text>
<text x="245.9" y="175">kaynagi</text>
<text x="248.9" y="178">+</text>
<text x="252" y="178">2450LP14</text>
<text x="255.7" y="175">degistirin</text>
<text x="264.6" y="178">LPF</text>
<text x="269.9" y="178">+</text>
<text x="273.1" y="178">chip</text>
<text x="279.1" y="178">anten,</text>
<text x="287.3" y="178">AMS1117-3</text>
<text x="178" y="184">Sheet:</text>
<text x="178" y="181.2">Elfatek</text>
<text x="178" y="186.7">File:</text>
<text x="184.1" y="186.7">NRF24DP.kicad_sch</text>
<text x="178" y="196.9">KiCad</text>
<text x="178" y="194.1">Size:</text>
<text x="184.7" y="194.1">A4</text>
<text x="185.7" y="196.9">E.D.A.</text>
<text x="193.3" y="196.9">9.0.0</text>
<text x="200" y="194.1">Date:</text>
<text x="207" y="194.1">2026-10-27</text>
<text x="263" y="194.3">Rev:</text>
<text x="263" y="196.9">Id:</text>
<text x="267.1" y="196.9">1/1</text>
<text x="269.4" y="194.3">A</text>
</g>
<g font-size="1.8" fill="#840000">
<text x="35" y="11.9">1</text>
<text x="85" y="11.9">2</text>
<text x="135" y="11.9">3</text>
<text x="185" y="11.9">4</text>
<text x="235" y="11.9">5</text>
<text x="285" y="11.9">6</text>
<text x="10.3" y="35.9">A</text>
<text x="285.3" y="35.9">A</text>
<text x="10.3" y="85.9">B</text>
<text x="285.3" y="85.9">B</text>
<text x="138.2" y="90.9" transform="rotate(-90 138.2 90.9)">2</text>
<text x="88.6" y="130.9" transform="rotate(-90 88.6 130.9)">2</text>
<text x="10.3" y="135.9">C</text>
<text x="285.3" y="135.9">C</text>
<text x="88.6" y="139.8" transform="rotate(-90 88.6 139.8)">4</text>
<text x="10.3" y="185.9">D</text>
<text x="285.3" y="185.9">D</text>
<text x="35" y="199.9">1</text>
<text x="85" y="199.9">2</text>
<text x="135" y="199.9">3</text>
<text x="185" y="199.9">4</text>
<text x="235" y="199.9">5</text>
<text x="285" y="199.9">6</text>
</g>
<g font-size="1.8" fill="#0000c2">
<text x="198.1" y="19.3">PA cikisi:</text>
<text x="198.1" y="21.3">2fo</text>
<text x="198.1" y="23.3">C4/L1/C5</text>
<text x="202.4" y="21.3">&gt;=</text>
<text x="206.7" y="21.3">25</text>
<text x="208.4" y="19.3">hazir</text>
<text x="209.1" y="23.3">chip</text>
<text x="210.3" y="21.3">dB,</text>
<text x="214.3" y="19.3">seramik</text>
<text x="214.3" y="23.3">anten</text>
<text x="214.5" y="21.3">3fo</text>
<text x="218.7" y="21.3">&gt;=</text>
<text x="220.7" y="23.3">pi</text>
<text x="222.8" y="19.3">LPF</text>
<text x="223" y="21.3">18</text>
<text x="223.7" y="23.3">eslestirme</text>
<text x="226.6" y="21.3">dB;</text>
<text x="227.4" y="19.3">FL1</text>
<text x="230.8" y="21.3">RFX ANT pinine</text>
<text x="231.9" y="19.3">(Johanson</text>
<text x="234.6" y="23.3">yeri</text>
<text x="239.3" y="23.3">(kartta</text>
<text x="242.8" y="19.3">2450LP14A100E)</text>
<text x="246.8" y="23.3">VNA ile</text>
<text x="247" y="21.3">en</text>
<text x="250.5" y="21.3">yakin.</text>
<text x="255" y="23.3">ayarlanir).</text>
<text x="30.5" y="24.3">nRF24L01+</text>
<text x="30.5" y="26.4">EP (pad</text>
<text x="30.5" y="28.4">C1/C2</text>
<text x="37.9" y="28.4">=</text>
<text x="39.5" y="26.4">21)</text>
<text x="40.7" y="28.4">2*CL</text>
<text x="43.8" y="24.3">(Nordic</text>
<text x="44" y="26.4">Nordic</text>
<text x="46.3" y="28.4">-</text>
<text x="49.1" y="28.4">Cpcb</text>
<text x="51.2" y="26.4">onerisiyle</text>
<text x="51.9" y="24.3">PS</text>
<text x="55.5" y="24.3">v1.0)</text>
<text x="57.6" y="28.4">Cpin</text>
<text x="61.6" y="26.4">bagli</text>
<text x="64.2" y="28.4">(CL=12pF</text>
<text x="67.4" y="26.4">degil.</text>
<text x="74.7" y="28.4">-&gt;</text>
<text x="79" y="28.4">22pF)</text>
<text x="129.5" y="24.3">Balun</text>
<text x="129.5" y="26.4">ANT2</text>
<text x="129.5" y="28.4">Cikis</text>
<text x="135.2" y="28.4">(1)</text>
<text x="135.3" y="26.4">-&gt;</text>
<text x="136.1" y="24.3">+</text>
<text x="138.8" y="24.3">harmonik</text>
<text x="139.3" y="28.4">50</text>
<text x="139.6" y="26.4">3,</text>
<text x="142.6" y="26.4">ANT1</text>
<text x="142.9" y="28.4">ohm</text>
<text x="148.1" y="28.4">-&gt;</text>
<text x="148.4" y="26.4">-&gt;</text>
<text x="148.7" y="24.3">filtre:</text>
<text x="152.4" y="28.4">RFX2401C</text>
<text x="152.7" y="26.4">4</text>
<text x="155.1" y="26.4">simetrik</text>
<text x="155.1" y="24.3">hazir</text>
<text x="161" y="24.3">Johanson</text>
<text x="163.2" y="28.4">TXRX.</text>
<text x="163.8" y="26.4">ve</text>
<text x="167" y="26.4">kisa;</text>
<text x="171" y="24.3">2450BM14A0002</text>
<text x="172.6" y="26.4">VDD_PA -&gt;</text>
<text x="185.1" y="26.4">5</text>
<text x="187.4" y="26.4">(DC</text>
<text x="188.1" y="24.3">(B1)</text>
<text x="192" y="26.4">besleme)</text>
<text x="201.8" y="26.4">+</text>
<text x="204.6" y="26.4">C3</text>
<text x="208.2" y="26.4">2.2nF.</text>
<text x="182.9" y="159">RFX2401C</text>
<text x="182.9" y="161">TX:</text>
<text x="188" y="161">TXEN=1</text>
<text x="193.7" y="159">PA/LNA</text>
<text x="196.6" y="161">(VDD_PA,</text>
<text x="202" y="159">(Skyworks</text>
<text x="206.2" y="161">nRF</text>
<text x="210.9" y="161">TX iken</text>
<text x="212.6" y="159">204359C)</text>
<text x="219.3" y="161">1.8</text>
<text x="223.5" y="161">V)</text>
<text x="182.9" y="163">RX:</text>
<text x="182.9" y="165.1">Kapali:</text>
<text x="182.9" y="167.1">5</text>
<text x="185.3" y="167.1">V MCU'da</text>
<text x="188.3" y="163">TXEN=0,</text>
<text x="190.6" y="165.1">CE=0</text>
<text x="195.6" y="167.1">CE 5V</text>
<text x="197" y="165.1">-&gt;</text>
<text x="197.5" y="163">RXEN=1</text>
<text x="201.3" y="165.1">~0</text>
<text x="202.7" y="167.1">olur:</text>
<text x="204.6" y="165.1">uA</text>
<text x="206.4" y="163">(CE</text>
<text x="208.2" y="167.1">R3</text>
<text x="210.9" y="163">ile;</text>
<text x="211.9" y="167.1">DNP,</text>
<text x="215" y="163">nRF</text>
<text x="217.5" y="167.1">R4</text>
<text x="219.7" y="163">RX modunda</text>
<text x="221.2" y="167.1">tak</text>
<text x="225.2" y="167.1">(RX</text>
<text x="229.7" y="167.1">surekli</text>
<text x="233.1" y="163">CE=1)</text>
<text x="237.3" y="167.1">acik)</text>
<text x="15.2" y="179.3">PIN</text>
<text x="19.6" y="179.3">BASLIGI</text>
<text x="27.9" y="179.3">(nRF24L01</text>
<text x="39.3" y="179.3">modul</text>
<text x="46.2" y="179.3">dizilimi</text>
<text x="54.4" y="179.3">2x4,</text>
<text x="59.6" y="179.3">2.54</text>
<text x="65" y="179.3">mm)</text>
<text x="81.3" y="179.3">Besleme:</text>
<text x="91" y="179.3">AMS1117-3.3</text>
<text x="105.3" y="179.3">(U2),</text>
<text x="111.3" y="179.3">TX tepe</text>
<text x="119.9" y="179.3">~130</text>
<text x="125.6" y="179.3">mA</text>
<text x="15.2" y="181.3">DIKKAT:</text>
<text x="15.2" y="183.4">Giris</text>
<text x="20.7" y="183.4">lojik</text>
<text x="23.5" y="181.3">pin</text>
<text x="25.9" y="183.4">5V</text>
<text x="27.6" y="181.3">2</text>
<text x="29.4" y="183.4">toleransli</text>
<text x="29.9" y="181.3">=</text>
<text x="32.7" y="181.3">VIN</text>
<text x="36.9" y="181.3">4.5..6</text>
<text x="39.6" y="183.4">(nRF24L01+);</text>
<text x="43.5" y="181.3">V (AMS1117-3.3</text>
<text x="54" y="183.4">RFX2401C</text>
<text x="61" y="181.3">girisi),</text>
<text x="64.8" y="183.4">kontrol</text>
<text x="68.4" y="181.3">3.3</text>
<text x="72.5" y="181.3">V DEGIL. VIN</text>
<text x="72.7" y="183.4">pinleri</text>
<text x="79.9" y="183.4">enC10</text>
<text x="83.3" y="183.4">fazla</text>
<text x="85.5" y="181.3">4.5..6</text>
<text x="86.1" y="183.4">tantal</text>
<text x="89.2" y="183.4">3.6 (ESR</text>
<text x="92.1" y="181.3">V onerilir</text>
<text x="93.4" y="183.4">V.</text>
<text x="98.5" y="183.4">kararlilik</text>
<text x="102.4" y="181.3">(12</text>
<text x="106.8" y="181.3">V'ta</text>
<text x="108.2" y="183.4">icin).</text>
<text x="111.5" y="181.3">tepe</text>
<text x="116.8" y="181.3">kayip</text>
<text x="122.8" y="181.3">~1.1</text>
<text x="127.9" y="181.3">W).</text>
</g>
<g font-size="1.8" fill="#006464">
<text x="38" y="51.7">+3V3</text>
<text x="48.2" y="51.7">+3V3</text>
<text x="274.3" y="50.4">AE1</text>
<text x="274.3" y="52.9">2450AT18A100E</text>
<text x="43.2" y="58">C8</text>
<text x="53.3" y="58">C9</text>
<text x="242.2" y="59.7" transform="rotate(-90 242.2 59.7)">L1</text>
<text x="43.2" y="60.6">1nF</text>
<text x="53.3" y="60.6">10nF</text>
<text x="73.6" y="60.6">+3V3</text>
<text x="185.3" y="61.8">+3V3</text>
<text x="200.6" y="61.8">+3V3</text>
<text x="215.8" y="61.8">+3V3</text>
<text x="38.6" y="66.9">GND</text>
<text x="48.8" y="66.9">GND</text>
<text x="64.8" y="72">U1</text>
<text x="81.3" y="72">nRF24L01P</text>
<text x="186.6" y="68.2">C12</text>
<text x="186.8" y="70.7">1uF</text>
<text x="199.7" y="70.7">220pF</text>
<text x="201.8" y="68.2">C13</text>
<text x="216.1" y="70.7">10uF</text>
<text x="217.1" y="68.2">C14</text>
<text x="242.2" y="67.3" transform="rotate(-90 242.2 67.3)">0R</text>
<text x="65.8" y="77.1">MOSI</text>
<text x="74.5" y="77.2" transform="rotate(-90 74.5 77.2)">VDD</text>
<text x="77.1" y="77.2" transform="rotate(-90 77.1 77.2)">VDD</text>
<text x="79.5" y="77.1">VDD_PA</text>
<text x="79.6" y="77.2" transform="rotate(-90 79.6 77.2)">VDD</text>
<text x="132.1" y="75.8">B1</text>
<text x="185.9" y="77.1">GND</text>
<text x="201.2" y="77.1">GND</text>
<text x="216.4" y="77.1">GND</text>
<text x="65.8" y="79.6">MISO</text>
<text x="65.8" y="82.1">SCK</text>
<text x="81.8" y="82.1">ANT1</text>
<text x="132.1" y="78.3">2450BM14A0002</text>
<text x="132.8" y="82.1">BAL1</text>
<text x="140.3" y="82.1">UNBAL</text>
<text x="65.8" y="84.7">CSN</text>
<text x="65.8" y="89.8">CE</text>
<text x="81.8" y="87.2">ANT2</text>
<text x="132.8" y="87.2">BAL2</text>
<text x="139.3" y="88.1" transform="rotate(-90 139.3 88.1)">GND</text>
<text x="141.8" y="88.1" transform="rotate(-90 141.8 88.1)">DC</text>
<text x="143.8" y="87.2">NC</text>
<text x="193" y="88.5">U3</text>
<text x="198" y="86">+3V3</text>
<text x="205.7" y="87.2">RFX2401C</text>
<text x="229.1" y="84.7">GND</text>
<text x="254.5" y="84.7">GND</text>
<text x="65.8" y="92.3">IRQ</text>
<text x="201.5" y="95.8" transform="rotate(-90 201.5 95.8)">VDD</text>
<text x="206.6" y="95.8" transform="rotate(-90 206.6 95.8)">VDD</text>
<text x="236.2" y="93.6">FL1</text>
<text x="65.8" y="97.4">IREF</text>
<text x="82.7" y="97.4">XC1</text>
<text x="136.4" y="96.1">GND</text>
<text x="154.9" y="101.2">C3</text>
<text x="193.5" y="99.9">TXRX</text>
<text x="209.1" y="96.1" transform="rotate(-90 209.1 96.1)">N/C</text>
<text x="209.3" y="99.9">ANT</text>
<text x="211.7" y="96" transform="rotate(-90 211.7 96)">DNC</text>
<text x="236.2" y="96.1">2450LP14A100E</text>
<text x="237" y="99.9">IN</text>
<text x="246.9" y="99.9">OUT</text>
<text x="65.8" y="102.5">DVDD</text>
<text x="74.5" y="104.4" transform="rotate(-90 74.5 104.4)">VSS</text>
<text x="77.1" y="104.4" transform="rotate(-90 77.1 104.4)">VSS</text>
<text x="79.6" y="104.4" transform="rotate(-90 79.6 104.4)">VSS</text>
<text x="82.1" y="104.4" transform="rotate(-90 82.1 104.4)">VSS</text>
<text x="82.7" y="102.5">XC2</text>
<text x="154.9" y="103.7">2.2nF</text>
<text x="193.5" y="105">TXEN</text>
<text x="193.5" y="107.5">RXEN</text>
<text x="208.7" y="105">N/C</text>
<text x="208.7" y="107.5">N/C</text>
<text x="240.9" y="105.9" transform="rotate(-90 240.9 105.9)">GND</text>
<text x="243.4" y="105.9" transform="rotate(-90 243.4 105.9)">GND</text>
<text x="246" y="105.9" transform="rotate(-90 246 105.9)">GND</text>
<text x="248.5" y="105.9" transform="rotate(-90 248.5 105.9)">GND</text>
<text x="150.4" y="110.1">GND</text>
<text x="196.4" y="111.3" transform="rotate(-90 196.4 111.3)">GND</text>
<text x="199" y="111.3" transform="rotate(-90 199 111.3)">GND</text>
<text x="201.5" y="111.3" transform="rotate(-90 201.5 111.3)">GND</text>
<text x="204.1" y="111.3" transform="rotate(-90 204.1 111.3)">GND</text>
<text x="206.6" y="111.3" transform="rotate(-90 206.6 111.3)">GND</text>
<text x="208.7" y="110.1">N/C</text>
<text x="209.1" y="111.3" transform="rotate(-90 209.1 111.3)">GND</text>
<text x="74.2" y="119">GND</text>
<text x="240.5" y="119">GND</text>
<text x="171" y="123.2" transform="rotate(-90 171 123.2)">R2</text>
<text x="198.6" y="124.1">GND</text>
<text x="43.2" y="126.6">R1</text>
<text x="43.2" y="129.1">22k</text>
<text x="47.8" y="129.1">1%</text>
<text x="53.6" y="129.1">33nF</text>
<text x="55.7" y="126.6">C7</text>
<text x="86.9" y="126.6">GND</text>
<text x="92.1" y="130.4">X1</text>
<text x="171" y="130.8" transform="rotate(-90 171 130.8)">10k</text>
<text x="38.6" y="135.5">GND</text>
<text x="53.8" y="135.5">GND</text>
<text x="92.1" y="132.3">16MHz</text>
<text x="99.5" y="132.3">CL=12pF</text>
<text x="108.9" y="133.4" transform="rotate(-90 108.9 133.4)">XC2</text>
<text x="171" y="135.9" transform="rotate(-90 171 135.9)">R3</text>
<text x="71.1" y="139.3">C1</text>
<text x="71.1" y="141.8">22pF</text>
<text x="111.8" y="139.3">C2</text>
<text x="111.8" y="141.8">22pF</text>
<text x="171" y="143.5" transform="rotate(-90 171 143.5)">10k</text>
<text x="66.5" y="148.2">GND</text>
<text x="86.9" y="144.4">GND</text>
<text x="107.2" y="148.2">GND</text>
<text x="36.8" y="155.8">J1</text>
<text x="97.8" y="155.2">U2</text>
<text x="101.6" y="155.2">AMS1117-3.3</text>
<text x="114.2" y="155.8">+3V3</text>
<text x="181.2" y="155" transform="rotate(-90 181.2 155)">+3V3</text>
<text x="25.3" y="159.7">CE</text>
<text x="27.5" y="159.5" transform="rotate(-90 27.5 159.5)">GND</text>
<text x="97" y="158.3">VI</text>
<text x="103.5" y="158.3">VO</text>
<text x="113.9" y="160.1" transform="rotate(-90 113.9 160.1)">+3V3</text>
<text x="84" y="164.7">10uF</text>
<text x="86.2" y="162.2">C6</text>
<text x="102.5" y="162.1" transform="rotate(-90 102.5 162.1)">GND</text>
<text x="119.4" y="162.2">C10</text>
<text x="119.4" y="164.7">22uF</text>
<text x="36.8" y="168.5">nRF24</text>
<text x="43.9" y="168.5">2x4</text>
<text x="84.3" y="171">GND</text>
<text x="99.6" y="169.8">GND</text>
<text x="114.8" y="171">GND</text>
<text x="137.7" y="174.9">GND</text>
</g>
<g font-size="1.8" fill="#0f0f0f">
<text x="231.5" y="63.2">ANT_M</text>
<text x="250.2" y="63.2">ANT_FEED</text>
<text x="268.9" y="65.1" transform="rotate(-90 268.9 65.1)">ANT_FEED</text>
<text x="230.8" y="69.9" transform="rotate(-90 230.8 69.9)">ANT_M</text>
<text x="256.2" y="69.9" transform="rotate(-90 256.2 69.9)">ANT_FEED</text>
<text x="53.6" y="75.9">MOSI</text>
<text x="94" y="75.9">VDD_PA</text>
<text x="53.6" y="78.4">MISO</text>
<text x="54.4" y="83.5">CSN</text>
<text x="54.5" y="80.9">SCK</text>
<text x="94" y="80.9">ANT1</text>
<text x="122.2" y="80.9">ANT2</text>
<text x="152.4" y="80.9">RF_TRX</text>
<text x="55.8" y="88.6">CE</text>
<text x="94" y="86">ANT2</text>
<text x="122.2" y="86">ANT1</text>
<text x="55" y="91.1">IRQ</text>
<text x="152.1" y="95.3" transform="rotate(-90 152.1 95.3)">VDD_PA</text>
<text x="53.3" y="101.3">DVDD</text>
<text x="54.1" y="96.2">IREF</text>
<text x="94" y="96.2">XC1</text>
<text x="94" y="101.3">XC2</text>
<text x="140.6" y="101.1" transform="rotate(-90 140.6 101.1)">VDD_PA</text>
<text x="181" y="98.7">RF_TRX</text>
<text x="218.4" y="98.7">RF_ANT</text>
<text x="224.2" y="98.7">RF_ANT</text>
<text x="256.5" y="98.7">ANT_M</text>
<text x="182.8" y="106.3">RXEN</text>
<text x="183.1" y="103.8">TXEN</text>
<text x="40.3" y="120.7" transform="rotate(-90 40.3 120.7)">IREF</text>
<text x="55.5" y="120.7" transform="rotate(-90 55.5 120.7)">DVDD</text>
<text x="161.5" y="126.7">TXEN</text>
<text x="179.1" y="126.7">VDD_PA</text>
<text x="68.2" y="133.4" transform="rotate(-90 68.2 133.4)">XC1</text>
<text x="78.7" y="134.3">XC1</text>
<text x="95.2" y="134.3">XC2</text>
<text x="161.2" y="139.4">RXEN</text>
<text x="179.1" y="139.4">CE</text>
<text x="161.2" y="152.1">RXEN</text>
<text x="45.7" y="159.7">CSN</text>
<text x="45.7" y="157.1">VIN</text>
<text x="86" y="156.2" transform="rotate(-90 86 156.2)">VIN</text>
<text x="88.2" y="157.1">VIN</text>
<text x="139.7" y="157.1">VIN</text>
<text x="23.1" y="164.8">MISO</text>
<text x="24" y="162.2">SCK</text>
<text x="45.7" y="164.8">IRQ</text>
<text x="45.7" y="162.2">MOSI</text>
</g>
<g font-size="1.8" fill="#a90000">
<text x="73.4" y="71.2" transform="rotate(-90 73.4 71.2)">7</text>
<text x="75.9" y="71.8" transform="rotate(-90 75.9 71.8)">15</text>
<text x="78.5" y="71.8" transform="rotate(-90 78.5 71.8)">18</text>
<text x="62.2" y="75.9">4</text>
<text x="88.2" y="75.9">11</text>
<text x="62.2" y="78.5">5</text>
<text x="62.2" y="81">3</text>
<text x="62.2" y="83.6">2</text>
<text x="88.2" y="81">12</text>
<text x="130.1" y="81">3</text>
<text x="147.9" y="81">1</text>
<text x="62.2" y="88.6">1</text>
<text x="88.2" y="86.1">13</text>
<text x="130.1" y="86.1">4</text>
<text x="147.9" y="86.1">6</text>
<text x="62.2" y="91.2">6</text>
<text x="140.7" y="90.9" transform="rotate(-90 140.7 90.9)">5</text>
<text x="200.4" y="91.5" transform="rotate(-90 200.4 91.5)">16</text>
<text x="205.5" y="91.5" transform="rotate(-90 205.5 91.5)">14</text>
<text x="208" y="91.5" transform="rotate(-90 208 91.5)">15</text>
<text x="210.6" y="91.5" transform="rotate(-90 210.6 91.5)">13</text>
<text x="61.6" y="96.3">16</text>
<text x="61.6" y="101.3">19</text>
<text x="88.2" y="96.3">10</text>
<text x="88.8" y="101.3">9</text>
<text x="191.1" y="98.8">4</text>
<text x="213.3" y="98.8">10</text>
<text x="234.2" y="98.8">2</text>
<text x="252" y="98.8">5</text>
<text x="191.1" y="103.9">5</text>
<text x="191.1" y="106.4">6</text>
<text x="213.9" y="103.9">1</text>
<text x="213.9" y="106.4">7</text>
<text x="73.4" y="108" transform="rotate(-90 73.4 108)">8</text>
<text x="75.9" y="108.6" transform="rotate(-90 75.9 108.6)">14</text>
<text x="78.5" y="108.6" transform="rotate(-90 78.5 108.6)">17</text>
<text x="81" y="108.6" transform="rotate(-90 81 108.6)">20</text>
<text x="195.3" y="113.7" transform="rotate(-90 195.3 113.7)">2</text>
<text x="197.9" y="113.7" transform="rotate(-90 197.9 113.7)">3</text>
<text x="200.4" y="113.7" transform="rotate(-90 200.4 113.7)">8</text>
<text x="202.9" y="113.7" transform="rotate(-90 202.9 113.7)">9</text>
<text x="213.3" y="109">12</text>
<text x="239.8" y="108.7" transform="rotate(-90 239.8 108.7)">1</text>
<text x="242.3" y="108.7" transform="rotate(-90 242.3 108.7)">3</text>
<text x="244.9" y="108.7" transform="rotate(-90 244.9 108.7)">4</text>
<text x="247.4" y="108.7" transform="rotate(-90 247.4 108.7)">6</text>
<text x="205.5" y="114.3" transform="rotate(-90 205.5 114.3)">11</text>
<text x="208" y="114.3" transform="rotate(-90 208 114.3)">17</text>
<text x="85" y="134.4">1</text>
<text x="91.4" y="134.4">3</text>
<text x="31.7" y="157.2">1</text>
<text x="31.7" y="159.8">3</text>
<text x="40.6" y="157.2">2</text>
<text x="40.6" y="159.8">4</text>
<text x="94.5" y="157.2">3</text>
<text x="107.2" y="157.2">2</text>
<text x="31.7" y="162.3">5</text>
<text x="31.7" y="164.8">7</text>
<text x="40.6" y="162.3">6</text>
<text x="40.6" y="164.8">8</text>
<text x="101.3" y="164.5" transform="rotate(-90 101.3 164.5)">1</text>
</g>
<g font-size="1.8" fill="#939391">
<text x="231" y="75.8">C4</text>
<text x="256.4" y="75.8">C5</text>
<text x="229.6" y="78.3">DNP</text>
<text x="255" y="78.3">DNP</text>
<text x="171" y="148.6" transform="rotate(-90 171 148.6)">R4</text>
<text x="171" y="156.2" transform="rotate(-90 171 156.2)">10k</text>
</g>
</svg>
